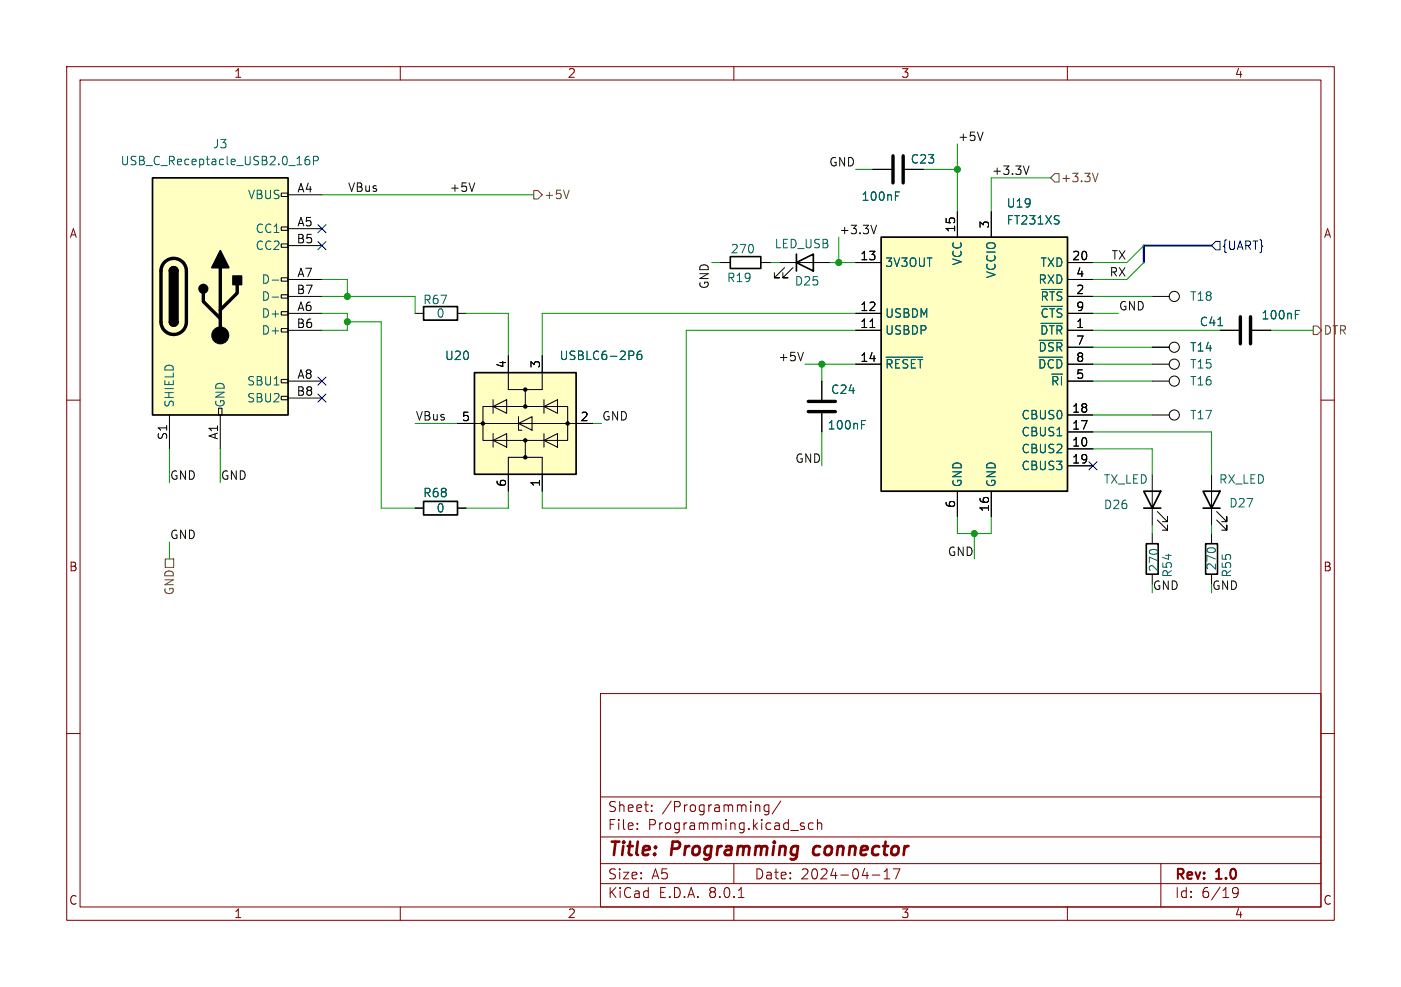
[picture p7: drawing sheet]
<svg xmlns="http://www.w3.org/2000/svg" width="210mm" height="148mm" viewBox="0 0 210 148" stroke-linecap="round" stroke-linejoin="round" font-family="sans-serif">
<g fill="none" stroke="#840000" stroke-width=".15">
<path d="M10 10h190v128h-190zM12 12h186v124h-186zM60 10v2M110 10v2M160 10v2M10 60h2M198 60h2M10 110h2M90 104h108v32h-108zM90 119.5h108M198 110h2M60 136v2"/>
<path d="M90 132.5h108M90 129.5h108M90 125.5h108M95.5 124.2v.2M95.5 123.5v.1M97.7 121.5v.2M97.7 120.8v.1M110 136v2M110 129.5v3M110.7 134.6h.8M113.7 120.7l.2 .2v.8M115.3 120.7v1.2a.41 .41 0 0 1-.7 .2"/>
<path d="M115.3 120.8l-.5-.1-.3 .3v.4l.2 .2h.6M117 120.1l-1.2 1.9M120 123.8l.5 .2 .1 .2-.2 .2-.4-.1M120 123.5h.5M121.9 123.5l-.4-.1-.3 .3v.4l.1 .2h.6M122.5 123.5a.37 .37 0 0 1 .7 .1v.8M122.5 122.9v1.5M130.8 131.2h1.1M132.5 131.8h.9M132.5 130.7l.5-.4v1.5M133.9 130.3h1l-.6 1.5M160 136v2"/>
<path d="M174 129.5v6.5M184.8 133.4l.2-.3h.3l.2 .1a.99 .99 0 0 1-.3 1.4h-.3M184.8 133.7l.2 .3 .5-.1 .1-.2"/>
</g>
<path d="M122.1 127.1l-.2 .7 .3 .4" fill="none" stroke="#840000" stroke-width=".4"/>
<path d="M119.4 39.4l2.5-1.3v2.5zM119.4 38.1v2.5M63.5 75.2h5.1v2h-5.1zM171.4 73.7h2.6l-1.3 2.5zM171.4 76.2h2.6M180.3 73.7h2.6l-1.3 2.5zM180.3 76.2h2.6" fill="none" stroke="#000" stroke-width=".25"/>
<g fill="none" stroke="#000" stroke-width=".15">
<path d="M116.8 39.4h7.7M117.6 40.1l-1.5 1.6h.7h-.7v-.8M118.9 40.1l-1.6 1.6h.8h-.8v-.8M123.2 57.2v2.7M172.7 44.5h2.6M172.7 57.2h2.6M172.7 52.1h2.6M172.7 54.6h2.6M182.9 49.5h2.8M187.7 49.5h2.8M62.2 76.2h1.3M68.6 76.2h1.2"/>
<path d="M123.2 62v2.8M172.7 71.1v7.6M172.7 62.2h2.6M173.5 78l1.5 1.5v-.8v.8h-.8M173.5 76.7l1.5 1.5v-.7v.7h-.8M181.6 71.1v7.6M182.4 78l1.5 1.5v-.8v.8h-.8M182.4 76.7l1.5 1.5v-.7v.7h-.8M172.7 80v1.5M172.7 86.1v1.5"/>
<circle cx="176" cy="54.6" r=".76"/>
<circle cx="176" cy="52.1" r=".76"/>
<circle cx="176" cy="57.1" r=".76"/>
<circle cx="176" cy="44.4" r=".76"/>
<circle cx="176" cy="62.2" r=".76"/>
</g>
<path d="M185.9 47.5v4.1M187.5 47.5v4.1M121.2 61.7h4M121.2 60.2h4" fill="none" stroke="#000" stroke-width=".51"/>
<path d="M182.6 48.8h.7M194.2 47.2h.4M194.2 46.6h.6M129.1 63.7h.5M129.1 63.1h.6" fill="none" stroke="#006464" stroke-width=".15"/>
<path d="M171.8 81.5h1.8v4.6h-1.8z" fill="none" stroke="#000" stroke-width=".24"/>
<path d="M22.9 26.7h20.3v35.5h-20.3z" fill="#ffffc2"/>
<g fill="none" stroke="#000" stroke-width=".15">
<path d="M42.2 36.6h1v.5h-1zM42.2 34h1v.5h-1zM42.2 29h1v.5h-1zM43.2 29.2h5.1M43.2 34.3h5.1M43.2 36.8h5.1M130.8 25.4h2.8M135.6 25.4h2.8M42.2 59.4h1v.5h-1zM42.2 56.9h1v.5h-1zM42.2 49.3h1v.5h-1zM42.2 46.7h1v.5h-1z"/>
<path d="M42.2 44.2h1v.5h-1zM42.2 41.7h1v.5h-1zM43.2 47h5.1M43.2 41.9h5.1M43.2 57.2h5.1M43.2 49.5h5.1M43.2 44.5h5.1M43.2 59.7h5.1M62.2 47h1.3M68.6 47h1.2M25.4 62.2v5.1M32.8 61.2h.5v1h-.5z"/>
<path d="M33 62.2v5.1M181.6 80v1.5M181.6 86.1v1.5"/>
</g>
<path d="M22.9 26.7h20.3v35.5h-20.3zM25.4 48.3a.64 .64 0 0 0 .6 .6 .64 .64 0 0 0 .7-.6M25.4 40.6a.64 .64 0 0 1 .6-.6 .64 .64 0 0 1 .7 .6M63.5 46h5.1v2h-5.1z" fill="none" stroke="#000" stroke-width=".25"/>
<path d="M24.7 39.3a1.91 1.91 0 0 1 2.1-.4 1.91 1.91 0 0 1 1.1 1.7v7.7a1.91 1.91 0 0 1-1.9 1.9 1.91 1.91 0 0 1-1.9-1.9v-7.8a1.91 1.91 0 0 1 .6-1.2zM133.9 23.4v4M135.4 23.4v4M30.5 43.9v1.3l2.5 2.6M33 40.1v10.2M35.6 42.7v1.2l-2.6 2.6" fill="none" stroke="#000" stroke-width=".51"/>
<g fill="#000" stroke="#000" stroke-width=".25">
<path d="M25.4 48.3h1.3a.64 .64 0 0 1-.7 .6 .64 .64 0 0 1-.6-.6zM25.4 40.6h1.3v7.7h-1.3zM25.6 40.2a.64 .64 0 0 1 .7-.1 .64 .64 0 0 1 .4 .5h-1.3zM33 37.6l1.3 2.5h-2.6zM34.9 41.4h1.3v1.3h-1.3z"/>
<circle cx="30.5" cy="43.3" r=".63"/>
</g>
<circle cx="33" cy="50.3" r="1.27" fill="#000" stroke="#000" stroke-width=".15"/>
<path d="M46.3 23.4a.5 .5 0 0 0-.6 .6v.5l.1 .1 .4 .1 .2-.1v-.4l-.1-.2-.3-.1-.3 .3M47 24.1l.6-.1 .1-.1v-.3l-.2-.2h-.5v1.3M134.2 29.4h.4M134.2 28.8h.6M40.8 42h1M40.8 44.5h1" fill="none" stroke="#006464" stroke-width=".15"/>
<path d="M180.7 81.5h1.8v4.6h-1.8z" fill="none" stroke="#000" stroke-width=".24"/>
<path d="M132.1 35.6h27.9v38.1h-27.9z" fill="#ffffc2"/>
<path d="M132.1 35.6h27.9v38.1h-27.9z" fill="none" stroke="#000" stroke-width=".25"/>
<g fill="none" stroke="#000" stroke-width=".15">
<path d="M128.3 39.4h3.8M143.5 31.8v3.8M148.6 31.8v3.8M160 39.4h3.8M128.3 49.5h3.8M128.3 47h3.8M128.3 54.6h3.8M130.4 49.1h.7M160 49.5h3.8M160 47h3.8M160 54.6h3.8M160 44.5h3.8"/>
<path d="M160 41.9h3.8M160 57.2h3.8M160 52.1h3.8M143.5 73.7v3.8M148.6 73.7v3.8M160 67.3h3.8M160 64.8h3.8M160 62.2h3.8M160 69.9h3.8"/>
</g>
<path d="M132.8 53.6h5.5M155.7 53.6h3.6M155.8 51h3.5M156 48.5h3.3M156.1 43.4h3.2M156.1 45.9h3.2" fill="none" stroke="#006464" stroke-width=".15"/>
<path d="M71.1 55.9h15.3v15.2h-15.3z" fill="#ffffc2"/>
<path d="M71.1 55.9h15.3v15.2h-15.3z" fill="none" stroke="#000" stroke-width=".25"/>
<g fill="#000" stroke="#000" stroke-width=".15">
<circle cx="78.7" cy="58.4" r=".25"/>
<circle cx="72.4" cy="63.5" r=".25"/>
<circle cx="78.7" cy="66" r=".25"/>
<circle cx="78.7" cy="68.6" r=".25"/>
<circle cx="78.7" cy="61" r=".25"/>
<circle cx="85.1" cy="63.5" r=".25"/>
</g>
<g fill="none" stroke="#000" stroke-width=".15">
<path d="M107.9 39.4h1.6M114.1 39.4h1.5M128.3 39.4h3.8M130.8 25.4h2.8M135.6 25.4h2.8M143.5 31.8v3.8M148.6 31.8v3.8M160 39.4h3.8M73.9 59.9v2.1M76.2 53.3v5.1h2.5v2.6M81.3 53.3v5.1h-2.6M81.5 59.9v2.1"/>
<path d="M123.2 57.2v2.7M128.3 49.5h3.8M128.3 47h3.8M128.3 54.6h3.8M130.4 49.1h.7M160 52.1h3.8M160 49.5h3.8M160 47h3.8M160 54.6h3.8M160 44.5h3.8M160 41.9h3.8M160 57.2h3.8"/>
<path d="M172.7 52.1h2.6M182.9 49.5h2.8M187.7 49.5h2.8M62.2 76.2h1.3M68.6 63.5h20.3M68.6 76.2h1.2M72.4 61h12.7v5h-12.7zM73.9 66l2-1v2.1zM73.9 61l2-1.1v2.1zM73.9 65v2.1M77.7 63.5l2.1-1v2zM77.7 62.5v2h.5"/>
<path d="M78.7 66v2.6h-2.5v5.1M78.7 68.6h2.6v5.1M81.5 66l2.1-1v2.1zM81.5 61l2.1-1.1v2.1zM81.5 65v2.1M123.2 62v2.8M143.5 73.7v3.8M148.6 73.7v3.8M160 67.3h3.8M160 64.8h3.8M160 62.2h3.8M160 69.9h3.8"/>
</g>
<g fill="none" stroke="#006464" stroke-width=".15">
<path d="M134.2 29.4h.4M134.2 28.8h.6M94.9 52.7l.1 .2-.1 .4M96.1 52.6a.5 .5 0 0 0-.6 .6v.5l.1 .2h.4l.2-.1v-.4l-.1-.2-.4-.1-.2 .3M132.8 53.6h5.5M155.7 53.6h3.6M155.8 51h3.5M156 48.5h3.3M156.1 43.4h3.2M156.1 45.9h3.2M182.6 48.8h.7M194.2 47.2h.4"/>
<path d="M194.2 46.6h.6M129.1 63.7h.5M129.1 63.1h.6"/>
</g>
<path d="M109.5 38.5h4.5v1.8h-4.5z" fill="none" stroke="#000" stroke-width=".24"/>
<path d="M80 28.6h.6l.7 .6-.7 .6h-.6zM85.3 28.5l-.4 1.3M157.5 26.7l.6-.7h.6v1.3h-.6zM164.6 26l-.4 1.2M196.8 48.9h.7l.6 .6-.6 .7h-.7zM24.8 83.8h1.2v1.3h-1.2z" fill="none" stroke="#725600" stroke-width=".15"/>
<path d="M47.7 36.2l1.2 1.2M47.7 33.7l1.2 1.2M48.9 36.2l-1.2 1.2M48.9 33.7l-1.2 1.2M182.2 36.2h.7v1.3h-.7l-.6-.7zM47.7 56.5l1.2 1.3M47.7 59.1l1.2 1.2M48.9 56.5l-1.2 1.3M48.9 59.1l-1.2 1.2M163.2 69.2l1.2 1.3M164.4 69.2l-1.2 1.3" fill="none" stroke="#000084" stroke-width=".15"/>
<path d="M147.4 19.8l-.5 1.3M71.2 27.4l-.5 1.3M131.4 33.8l-.4 1.2M154.3 24.9l-.5 1.3M120.4 52.8l-.4 1.3" fill="none" stroke="#0f0f0f" stroke-width=".15"/>
<path d="M181.6 36.8h-10.2v2.6" fill="none" stroke="#000084" stroke-width=".3"/>
<g fill="none" stroke="#009600" stroke-width=".15">
<path d="M48.3 29.2h31.7M106.7 39.4h1.2M115.6 39.4h1.2M124.5 39.4h3.8M125.7 35.6v3.8M128.3 25.4h2.5M138.4 25.4h5.1M143.5 21.6v10.2M157.5 26.7h-8.9v5.1M171.4 39.4l-2.5 2.5h-5.1M171.4 36.8l-2.5 2.6h-5.1M48.3 44.5h13.9v2.5"/>
<path d="M48.3 41.9h3.8v2.6M48.3 47h3.8v2.5h-3.8M52.1 48.3h5v27.9h5.1M69.8 47h6.4v6.3M120.6 54.6h7.7M123.2 54.6v2.6M128.3 49.5h-25.4v26.7h-21.6v-2.5M128.3 47h-47v6.3M163.8 44.5h8.9M163.8 54.6h8.9M163.8 47h3.8M163.8 49.5h19.1"/>
<path d="M163.8 57.2h8.9M163.8 52.1h8.9M190.5 49.5h6.3M25.4 67.3v5.1M33 67.3v5.1M62.2 63.5h6.4M76.2 73.7v2.5h-6.4M88.9 63.5h1.3M123.2 64.8v5.1M143.5 77.5v2.5h5.1v-2.5M163.8 64.8h17.8v6.3M163.8 67.3h8.9v3.8"/>
<path d="M163.8 62.2h8.9M172.7 78.7v1.3M181.6 78.7v1.3M25.4 81.3v2.5M146 80v3.8"/>
</g>
<g fill="#009600" stroke="#009600" stroke-width=".15">
<circle cx="52.1" cy="48.3" r=".46"/>
<circle cx="52.1" cy="44.5" r=".46"/>
<circle cx="146" cy="80" r=".46"/>
<circle cx="125.7" cy="39.4" r=".46"/>
<circle cx="123.2" cy="54.6" r=".46"/>
<circle cx="143.5" cy="25.4" r=".46"/>
</g>
<g font-size="2.8" fill="#840000">
<text x="91" y="128.9">Title:</text>
<text x="100.7" y="128.9">Programming</text>
<text x="122.8" y="128.9">connector</text>
</g>
<g font-size="2.1" fill="#840000">
<text x="91" y="124.7">File:</text>
<text x="91" y="122">Sheet:</text>
<text x="97.1" y="124.7">Programming.kicad_sch</text>
<text x="99.2" y="122">/Programming/</text>
<text x="91" y="134.9">KiCad</text>
<text x="91" y="132.1">Size:</text>
<text x="97.7" y="132.1">A5</text>
<text x="98.7" y="134.9">E.D.A.</text>
<text x="106.3" y="134.9">8.0.1</text>
<text x="113" y="132.1">Date:</text>
<text x="120" y="132.1">2024-04-17</text>
<text x="176" y="132.3">Rev:</text>
<text x="176" y="134.9">Id:</text>
<text x="180.1" y="134.9">6/19</text>
<text x="182.4" y="132.3">1.0</text>
</g>
<g font-size="1.8" fill="#840000">
<text x="35" y="11.9">1</text>
<text x="85" y="11.9">2</text>
<text x="135" y="11.9">3</text>
<text x="185" y="11.9">4</text>
<text x="10.3" y="35.9">A</text>
<text x="198.4" y="35.9">A</text>
<text x="10.3" y="85.9">B</text>
<text x="198.3" y="85.9">B</text>
<text x="10.3" y="135.9">C</text>
<text x="35" y="137.9">1</text>
<text x="85" y="137.9">2</text>
<text x="135" y="137.9">3</text>
<text x="185" y="137.9">4</text>
<text x="198.3" y="135.9">C</text>
</g>
<g font-size="1.8" fill="#006464">
<text x="31.8" y="22.5">J3</text>
<text x="18" y="25">USB_C_Receptacle_USB2.0_16P</text>
<text x="136.4" y="24.7">C23</text>
<text x="37.1" y="30.1">VBUS</text>
<text x="38.2" y="35.2">CC1</text>
<text x="129" y="30.3">100nF</text>
<text x="150.8" y="31.3">U19</text>
<text x="150.8" y="33.9">FT231XS</text>
<text x="38.2" y="37.7">CC2</text>
<text x="109.4" y="38.2">270</text>
<text x="116" y="37.4">LED_USB</text>
<text x="132.6" y="40.2">3V3OUT</text>
<text x="144.4" y="39.9" transform="rotate(-90 144.4 39.9)">VCC</text>
<text x="149.5" y="41.8" transform="rotate(-90 149.5 41.8)">VCCIO</text>
<text x="155.9" y="40.2">TXD</text>
<text x="39.1" y="47.9">D+</text>
<text x="39.1" y="42.8">D-</text>
<text x="39.1" y="45.3">D-</text>
<text x="63.3" y="45.8">R67</text>
<text x="65.3" y="47.9">0</text>
<text x="108.9" y="42.5">R19</text>
<text x="119" y="43">D25</text>
<text x="132.6" y="47.9">USBDM</text>
<text x="155.6" y="42.8">RXD</text>
<text x="155.9" y="45.3">~{RTS}</text>
<text x="155.9" y="47.9">~{CTS}</text>
<text x="178.3" y="45.3">T18</text>
<text x="39.1" y="50.4">D+</text>
<text x="132.6" y="50.4">USBDP</text>
<text x="155.6" y="52.9">~{DSR}</text>
<text x="155.8" y="50.4">~{DTR}</text>
<text x="178.3" y="52.9">T14</text>
<text x="179.7" y="49.1">C41</text>
<text x="189" y="48.1">100nF</text>
<text x="36.9" y="58">SBU1</text>
<text x="66.6" y="54.2">U20</text>
<text x="83.8" y="54.2">USBLC6-2P6</text>
<text x="124.5" y="59.3">C24</text>
<text x="132.6" y="55.5">~{RESET}</text>
<text x="155.5" y="55.5">~{DCD}</text>
<text x="157.4" y="58">~{RI}</text>
<text x="178.3" y="58">T16</text>
<text x="178.3" y="55.5">T15</text>
<text x="26.3" y="61.2" transform="rotate(-90 26.3 61.2)">SHIELD</text>
<text x="33.9" y="61.2" transform="rotate(-90 33.9 61.2)">GND</text>
<text x="36.9" y="60.6">SBU2</text>
<text x="124" y="64.6">100nF</text>
<text x="153" y="65.6">CBUS1</text>
<text x="153" y="63.1">CBUS0</text>
<text x="178.3" y="63.1">T17</text>
<text x="153" y="68.2">CBUS2</text>
<text x="153" y="70.7">CBUS3</text>
<text x="63.3" y="74.8">R68</text>
<text x="65.3" y="77.1">0</text>
<text x="144.4" y="73.2" transform="rotate(-90 144.4 73.2)">GND</text>
<text x="149.5" y="73.2" transform="rotate(-90 149.5 73.2)">GND</text>
<text x="165.4" y="76.6">D26</text>
<text x="165.4" y="72.7">TX_LED</text>
<text x="182.6" y="72.7">RX_LED</text>
<text x="184.2" y="76.3">D27</text>
<text x="173.8" y="85.9" transform="rotate(-90 173.8 85.9)">270</text>
<text x="182.5" y="85.6" transform="rotate(-90 182.5 85.6)">270</text>
</g>
<g font-size="1.8" fill="#0f0f0f">
<text x="143.5" y="21.2">+5V</text>
<text x="52.1" y="28.9">VBus</text>
<text x="67.3" y="28.9">+5V</text>
<text x="124.2" y="25.1">GND</text>
<text x="148.6" y="26.3">+3.3V</text>
<text x="125.7" y="35.2">+3.3V</text>
<text x="166.2" y="41.6">RX</text>
<text x="166.5" y="39">TX</text>
<text x="106.3" y="43.4" transform="rotate(-90 106.3 43.4)">GND</text>
<text x="167.6" y="46.6">GND</text>
<text x="116.6" y="54.3">+5V</text>
<text x="62.2" y="63.2">VBus</text>
<text x="90.2" y="63.2">GND</text>
<text x="119.1" y="69.5">GND</text>
<text x="25.4" y="72">GND</text>
<text x="33" y="72">GND</text>
<text x="25.4" y="80.9">GND</text>
<text x="142" y="83.5">GND</text>
<text x="175.9" y="86.7" transform="rotate(-90 175.9 86.7)">R54</text>
<text x="184.8" y="86.7" transform="rotate(-90 184.8 86.7)">R55</text>
</g>
<g font-size="1.8">
<text x="44.5" y="29">A4</text>
<text x="44.5" y="34">A5</text>
<text x="143.3" y="35" transform="rotate(-90 143.3 35)">15</text>
<text x="148.3" y="34.4" transform="rotate(-90 148.3 34.4)">3</text>
<text x="44.4" y="36.6">B5</text>
<text x="44.5" y="41.7">A7</text>
<text x="128.9" y="39.1">13</text>
<text x="160.6" y="39.1">20</text>
<text x="161.2" y="41.7">4</text>
<text x="44.4" y="44.2">B7</text>
<text x="44.5" y="46.7">A6</text>
<text x="128.9" y="46.7">12</text>
<text x="161.2" y="44.2">2</text>
<text x="161.2" y="46.7">9</text>
<text x="44.4" y="49.3">B6</text>
<text x="128.9" y="49.3">11</text>
<text x="161.2" y="49.3">1</text>
<text x="161.2" y="51.8">7</text>
<text x="44.4" y="59.4">B8</text>
<text x="44.5" y="56.9">A8</text>
<text x="75.9" y="55.3" transform="rotate(-90 75.9 55.3)">4</text>
<text x="81" y="55.3" transform="rotate(-90 81 55.3)">3</text>
<text x="128.9" y="54.4">14</text>
<text x="161.2" y="56.9">5</text>
<text x="161.2" y="54.4">8</text>
<text x="69.1" y="63.2">5</text>
<text x="86.9" y="63.2">2</text>
<text x="160.6" y="64.5">17</text>
<text x="160.6" y="62">18</text>
<text x="25.1" y="66.1" transform="rotate(-90 25.1 66.1)">S1</text>
<text x="32.8" y="66" transform="rotate(-90 32.8 66)">A1</text>
<text x="160.6" y="67.1">10</text>
<text x="160.6" y="69.6">19</text>
<text x="75.9" y="73.1" transform="rotate(-90 75.9 73.1)">6</text>
<text x="81" y="73.1" transform="rotate(-90 81 73.1)">1</text>
<text x="143.3" y="76.3" transform="rotate(-90 143.3 76.3)">6</text>
<text x="148.3" y="76.9" transform="rotate(-90 148.3 76.9)">16</text>
</g>
<g font-size="1.8" fill="#725600">
<text x="158.9" y="27.5">+3.3V</text>
<text x="81.5" y="30.1">+5V</text>
<text x="198.3" y="50.4">DTR</text>
<text x="26.3" y="89.4" transform="rotate(-90 26.3 89.4)">GND</text>
</g>
<text font-size="1.8" fill="#000084" x="183.1" y="37.7">{UART}</text>
<g font-size="1.8" fill="#009600">
<text x="172.7" y="88.6">GND</text>
<text x="181.6" y="88.6">GND</text>
</g>
</svg>
